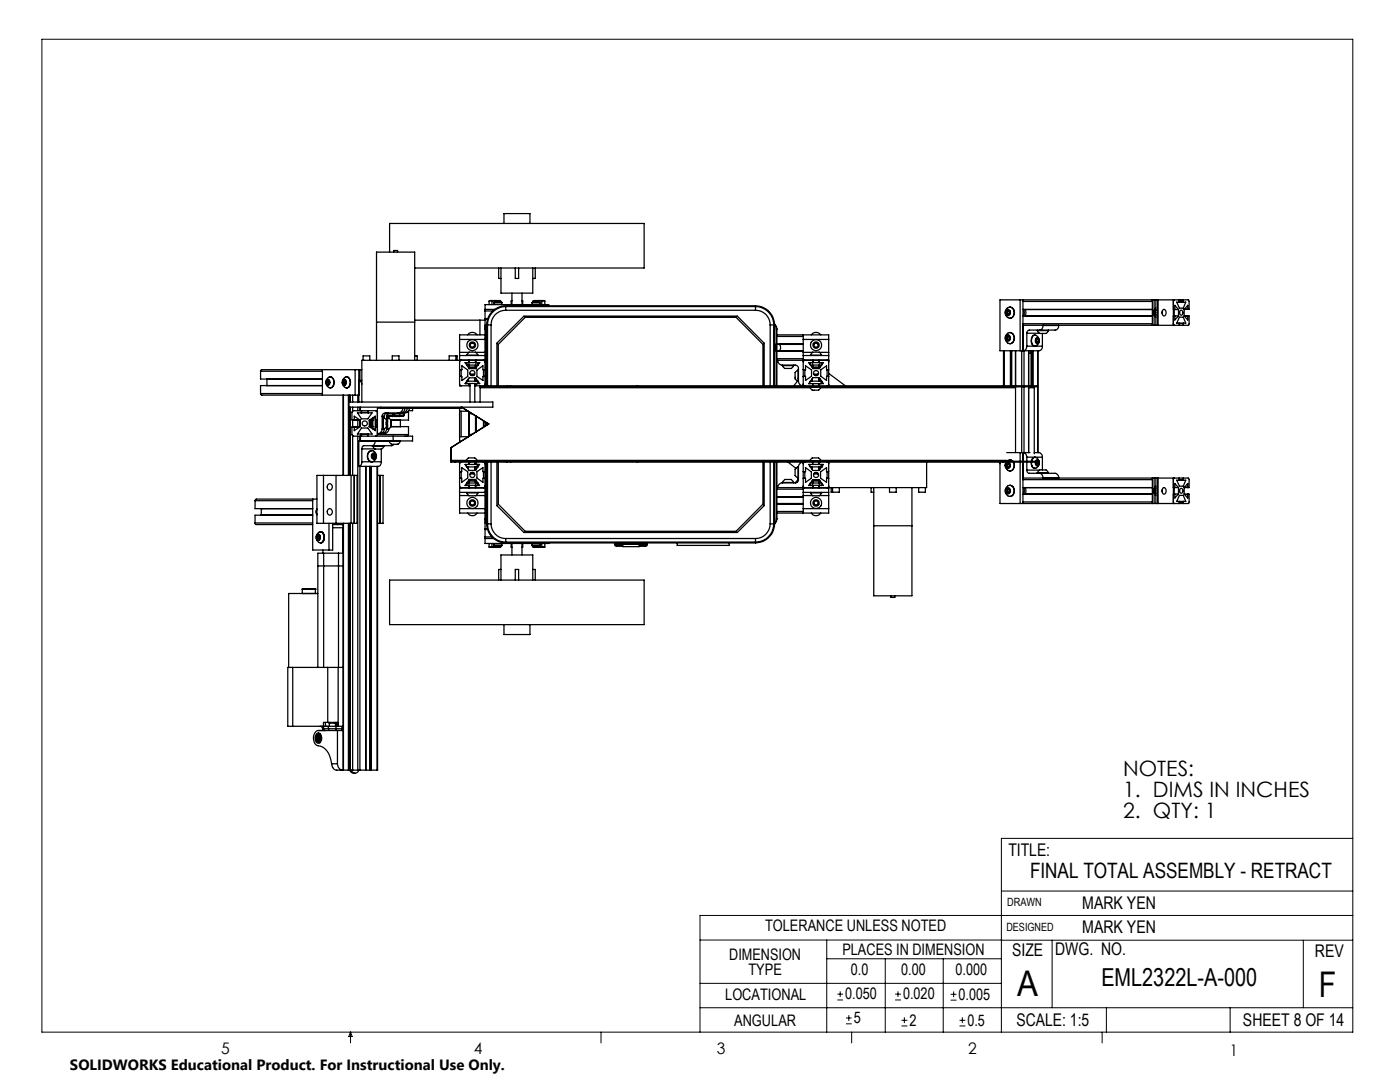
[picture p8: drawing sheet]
<svg xmlns="http://www.w3.org/2000/svg" width="279mm" height="216mm" viewBox="0 0 279 216" stroke-linecap="round" stroke-linejoin="round" font-family="sans-serif">
<g fill="none" stroke="#000" stroke-width=".2">
<path d="M8.4 7.8h261.6v198.2h-261.6zM199.8 177.8h70.2M270 167.3h-70.2v38.7M139.7 187.6h60.2M139.7 196.2h60.1M165 187.6v18.4M165 191.3h34.8M167.1 199.5h1.1M167.1 198.4h1.1M167.7 197.8v1.1M176.7 191.3v14.7M178.6 199.5h1.2"/>
<path d="M178.6 198.4h1.2M179.2 197.8v1.1M188.2 191.3v14.7M189.7 199.6h1.2M189.7 198.4h1.2M190.3 197.8v1.2M199.8 187.6h70.2M210 187.6v13.5M260.1 187.6v13.5M270 182.7h-130.3v23.3M70 206v2.1M70 206l.3 .8h-.7z"/>
<path d="M119.9 206v2.1M139.7 201.1h130.3M168.8 204.3h1.2M168.8 203.1h1.2M169.4 202.6v1.1M170 206v2.1M179.9 204.7h1.2M179.9 203.6h1.2M180.5 203v1.2M191.5 204.7h1.2M191.5 203.6h1.2M192.1 203v1.2"/>
<path d="M220 206v2.1M220.8 201.1v4.9M245.5 201.1v4.9"/>
</g>
<g fill="none" stroke="#000" stroke-width=".25">
<path d="M77.8 50.3v-5.7h50.8v8.9h-45.8M78.6 50.3v-.3h.7v.3M97.9 60l.3 .1M97.9 60h.9M97.9 60l-.3 .1M98.8 60l.5 .1M98.8 60h.8M98.8 60l-.6 .1M99.5 53.5v2.1h.5M99.6 60l-.3 .1M99.6 60l.3 .1M100 53.5v5h6.3v-5"/>
<path d="M100.6 44.6v-2h5.2v2M102.2 60l-.2 .1M102.2 58.5v2.3M102.8 53.5v2.1h.7v-2.1M104.2 60l.1 .1M104.2 58.5v2.3M106.7 60l.3 .1M106.7 60h.9M106.7 60l-.3 .1M106.8 53.5v2.1h-.5M107.6 60l.5 .1M107.6 60h.8"/>
<path d="M107.6 60l-.6 .1M108.4 60l.3 .1M108.4 60l-.3 .1M203.6 59.8v10.2M204.2 59.8v10.2M230 59.8h-30.4v10.2h7.7a.81 .81 0 0 0 .7-.9M230 59.8h.3M230 59.8v5.1M230.3 59.8h.4M230.3 59.8v2.1M230.7 59.8h.3M230.7 59.8v5.1"/>
<path d="M231 59.8h6.2l.1 .2v1.7h-1M231 59.8v5.1M234.2 59.8v5.1M234.4 59.8l-.2 .3M235.3 59.8v.1M235.3 59.9v.3M235.3 59.9h.8M236.1 59.9v.3M236.2 59.8l-.1 .1M52 78.5l.2 .3h19.4M52 74.1v1.5h12.3M52 78.5h12.3"/>
<path d="M52 74.1h12.3M53.2 75.6l.1 .1M53.3 75.7h11M53.3 75.7v1.2M64.3 73.8v5M64.3 76.9h-12.3v1.6M65.2 76.3h.3M65.3 75.7a.59 .59 0 0 1 .6 .4 .59 .59 0 0 1-.2 .7l-.2 .1a.72 .72 0 0 1-.2-1.2zM65.4 75.4a.69 .69 0 0 1 .8-.2 .69 .69 0 0 1 .4 .8 .94 .94 0 0 1-.9 1.4 1.22 1.22 0 0 1-.3-2zM65.5 76.3l.1 .3M65.6 75.9l.2 .4-.2 .4h-.3l-.1-.4M65.6 75.9h-.3l-.1 .4"/>
<path d="M65.6 76l-.1 .3M65.9 75.2a1.18 1.18 0 0 1 .8 1.1 1.18 1.18 0 0 1-.8 1.1M68.4 76.3h.4M68.5 78.8v16.1M68.5 75.7a.59 .59 0 0 1 .7 .4 .59 .59 0 0 1-.3 .7l-.1 .1a.71 .71 0 0 1-.3-1.2zM68.6 75.9h.3l.1 .4-.1 .4h-.3l-.2-.4zM68.6 75.5a.68 .68 0 0 1 .9-.3 .68 .68 0 0 1 .4 .8 .94 .94 0 0 1-1 1.4l-.3-.3a1.19 1.19 0 0 1 0-1.6zM68.8 76.3l.1 .3M68.9 76l-.1 .3M69.2 75.2a1.18 1.18 0 0 1 .8 1.1 1.18 1.18 0 0 1-.8 1.1M69.5 78.8v16.1M69.8 78.8v1.4"/>
<path d="M69.9 78.8v1.4M70.4 78.8v1.4M70.9 73.8v5M71.4 78.8v1.4M71.6 73.8h-19.4l-.2 .3M71.6 73.8h.2M71.6 75.9h.1M71.6 75.9l.4 .2 .2 .6M71.6 73.8v6.4M71.6 75.9h.6M71.8 73.8h.4M71.8 73.8v2.1"/>
<path d="M72.5 71.9h-.3v8.3M72.5 71.9h24.3M72.5 71.9v-.9h1.3v.9M75.1 71.9v-21.6h7.7v21.6M75.1 64.3h7.7M78.3 71.9v-.9h1.3v.9M82.8 71h.5v.9M82.8 63.9h14M91 71h-1.4v.9M91 71h.2v.9M91 71v.9M91.7 76.7l.3 .3"/>
<path d="M91.7 70.9v1M91.7 70.3v.6M91.7 67.7v2.6M91.7 71.9v5.1h2.1M91.7 73.8h.4M91.7 75.1h.4M91.7 67.7h5.1M91.7 71.9h5.1M91.7 70.9h5.1M91.7 70.3h1.9M92 71.9l-.3 .3M92 73.8v1.3"/>
<path d="M92.1 73.8h.1v-.8l1.1 .8v1.3l-1.1 .8-.1-.8M93 76.3v.3M93.1 76.1v.4h2.3v-.4M93.1 72.4h2.3v.4h-2.2zM93.2 70.9l.1-.3a1.39 1.39 0 0 1 1.8-.1l.3 .4M93.2 76.1h2.2M93.2 70.9h2.2M93.2 70.9h.1M93.3 66.8a1.13 1.13 0 0 1 1.9 0M93.5 75.6v.5M93.6 71.9v.1M93.6 76.6v.4"/>
<path d="M93.6 72.4h.1M93.6 72.4h-.8l.8 1.2M93.6 72.8v.6M93.6 72.3v.1M93.6 73.2h1.3l-.2 .3a.92 .92 0 0 1-1.1-.3zM93.6 71.9v.5M93.6 72.8v.8M93.6 73.6h1.3M93.8 74.6l.9 .2M93.9 68.7l.4-.3 .4 .3v.4l-.4 .2-.4-.2zM94 74.9h.5M94.8 75.4l.1 .3h-.1"/>
<path d="M94.8 75.4v.7M94.8 77h112.2v.2h-111.2M94.9 75.4h-1.3l-.8 1.2 1-.1v3.7M94.9 71.9v.5M94.9 72.8v.8M94.9 75.4v.7M94.9 76.6v.4M94.9 75.4l.8 1.2h-.7M94.9 72.3l.1 .1M94.9 72.8v.7M95 70.3h1.8M95 71.9l-.1 .1"/>
<path d="M95 76.6l-.1 .1M95 76.6h-.2v3.6M95 72.4h.1M95 72.4h.7l-.8 1.2M95 72.8v.6M95 75.5v.6M95.2 76.5v.1M95.4 70.9h.1M95.8 63.9v2.9M95.8 77v3.2M95.8 77.4h65.9M96.5 71.9l.3 .3"/>
<path d="M96.5 73.8v1.3M96.8 73.8h-.4v-.8l-1.2 .8v1.3l1.2 .8v-.8h.4M96.8 76.7l-.1 .2-.2 .1M96.8 70.9v1M96.8 70.3v.6M96.8 65v2.7M96.8 66.8h-5.1v.9M96.8 63.6h.1M96.8 61.7v.4M96.8 64.9v.1M96.8 64.9h.2M96.8 61.7h1.9"/>
<path d="M96.8 62.1v1.5M96.8 63.6v1.3M96.8 67.7v2.6M96.8 71.9v5.1M96.8 63.6h.5M96.8 65h.2M96.8 62.1h1.5M96.9 65.7v11.3M97.1 64.8l-.3 .6v.3h.1M97.1 65l-.2 .7M97.1 64.8h.9M97.1 64.8v12.2"/>
<path d="M97.3 77v-12.2a3.6 3.6 0 0 1 3.6-3.6h49.9a3.7 3.7 0 0 1 3.6 3.6v12.2M97.6 60.1v.7M98 64.8v12.2M98.2 60.1v.7M98.6 60.7h1.6M98.6 60.4h1.6M98.6 60.4v.3M98.6 60.7v.1M99.2 77v-8.5l5.4-5.4h42.5l5.4 5.4v8.5M99.3 60.1v.2M99.4 77v-8.3l5.4-5.4h42.1l5.4 5.4v8.3M99.9 60.1v.2"/>
<path d="M100.2 60.4v.3M100.2 60.7l-.1 .1M100.9 61.9a2.89 2.89 0 0 0-2.9 2.9M100.9 61a3.8 3.8 0 0 0-3.8 3.8M100.9 61v.9M100.9 61.9h49.9M100.9 61h49.9M101.2 77v.2M101.9 77v.2M102 60.1v.7M104.3 60.1v.7M106.2 60.7h1.6"/>
<path d="M106.2 60.4h1.6M106.2 60.4v.3M106.2 60.7l.1 .1M106.4 60.1v.2M107 60.1v.2M107.8 60.4v.3M107.8 60.7l-.1 .1M108.1 60.1v.7M108.7 60.1v.7M109.5 61v-.2h-12.7v.9M127.2 77v.2M150.8 61.9a2.89 2.89 0 0 1 2.9 2.9"/>
<path d="M150.8 61a3.8 3.8 0 0 1 3.8 3.8M150.8 61v.9M153.7 64.8h.9M153.7 64.8v12.2M154.6 68.5v.1a1.47 1.47 0 0 1 0 1.6M154.6 64.7l.3 .5 .1 .5M154.6 64.8l.3 .4v.5M154.6 64.8v12.2M154.9 65.7h.1M154.9 65.7v11.3M155 66.8h10.4v.9M155 71.9h10.4"/>
<path d="M155 65.7v11.3M155 68.7h5.3M155 70h5.3M155 71.6h5.3M155 70.1h5.3M155 67.1h5.3M155.2 71.9a.94 .94 0 0 0 .9 .9M155.6 68.7v.1a1.03 1.03 0 0 1 0 1.2h4.7M156.1 73l.2 .2a1.65 1.65 0 0 0 1.8 .1l.3-.3M156.1 73h2.3M156.1 72.8h2.6a.66 .66 0 0 1 .6 .7v2.6a.9 .9 0 0 0 1 .9M156.1 72.8v.2"/>
<path d="M158.4 72.8v.2M159.2 76l-.8 1M159.3 73.8l-.3 .2a.75 .75 0 0 0-.3 1.1 .84 .84 0 0 0 .6 1M159.3 73.8v2.3M159.3 73.8h.1M159.3 76.1h.1M160.3 76.7l.3 .3M160.3 73.7l.5 .1v-.8l1.2 .8v1.3l-1.2 .8v-.8l-.5 .1M160.3 70.9v1M160.3 70.3v.6M160.3 66.8v.9M160.3 67.7v2.6"/>
<path d="M160.3 71.9v5.1M160.3 67.7h5.1M160.3 71.9h5.1M160.3 70.9h5.1M160.3 70.3h1.9M160.6 71.9l-.3 .3M160.6 73.8v1.3M161.6 76.2v.4M161.6 77.3l.1 .1a1.31 1.31 0 0 0 1.9 .2l.3-.3M161.6 77.3h2.3M161.6 77.2v.1M161.7 72.8v-.4h2.3v.4h-2.3"/>
<path d="M161.7 70.9l.2-.3a1.39 1.39 0 0 1 1.8-.1l.3 .4M161.7 76.1h.4M161.7 70.9h2.3M161.7 70.9h.1M161.9 66.8a1.13 1.13 0 0 1 1.9 0M162.1 75.5v.6M162.1 76.6l.1 .4M162.1 76.6h1.5M162.1 72.4h.1M162.1 72.4h-.7l.8 1.2h1.3M162.1 72.8v.6M162.2 72.3l-.1 .1"/>
<path d="M162.2 73.2h1.3l-.3 .3a.92 .92 0 0 1-1-.3zM162.2 71.9v.5M162.2 72.8v.7M162.4 74.6l.9 .1M162.5 68.7l.3-.3 .5 .3v.4l-.5 .2-.3-.2zM162.6 74.9h.5M163.4 75.4v.7h.6v.4l-.1 .1v-.5h-2.2M163.4 75.5l.1 .2h-.1M163.4 76.6v.4M163.5 72.8v.8M163.5 75.4v.7M163.5 76.6v.4"/>
<path d="M163.5 72.3l.1 .1M163.5 71.9v.5M163.5 75.4h-1.3l-.8 1.2h.7M163.5 75.4l.8 1.2h-.7M163.5 70.3h1.9M163.6 76.6h-.1M163.6 72.4h.1M163.6 76.6h.1M163.6 72.4h.7l-.8 1.2M163.6 72.8v.6M163.6 75.5v.6M163.8 77.4h38.9"/>
<path d="M163.9 77.2v.1M164 70.9h.1M165 73.8v-.8l-1.2 .8v1.3l1.2 .8v-.8M165 73.8h.4M165 75.1h.4M165.1 71.9l.3 .3M165.1 73.8v1.3M165.4 76.7l-.1 .2-.2 .1M165.4 70.9v1M165.4 70.3v.6M165.4 67.7v2.6M165.4 71.9v5.1"/>
<path d="M165.4 74.5l3.3 2.5M200.1 77v.2M200.3 70v7M200.4 70v7M200.8 61.9a.59 .59 0 0 1 .9 .4 .59 .59 0 0 1-.5 .7l-.4-.1-.1-.4zM200.8 62.2l.4-.3 .3 .3v.4l-.3 .2-.4-.2M200.8 67.2l.4-.2 .3 .2v.5l-.3 .2-.4-.2M200.8 62.2v.4M200.8 67.2v.5M200.8 62.2h.3M200.8 62.6h.3M200.8 67.2h.3"/>
<path d="M200.8 67.7h.3M200.9 66.7a.9 .9 0 0 1 1.2-.1 .9 .9 0 0 1 .3 1.1 .86 .86 0 0 1-.9 .9 .86 .86 0 0 1-.9-.9v-.5zM200.9 61.5a.92 .92 0 0 1 1.2 0 .92 .92 0 0 1 .3 1.2 .89 .89 0 0 1-1 .7 .89 .89 0 0 1-.8-.9v-.4zM201 66.9a.58 .58 0 0 1 .7 .6 .58 .58 0 0 1-.9 .4l-.1-.6zM201.1 62.6l.2 .1M201.1 62.2v.4M201.1 67.2v.5M201.1 67.7l.2 .1M201.3 62l-.2 .2M201.3 67.1l-.2 .1M201.5 61.3a1.13 1.13 0 0 1 1 1.1 1.13 1.13 0 0 1-1 1.1M201.5 66.4a1.13 1.13 0 0 1 1 1.1 1.13 1.13 0 0 1-1 1.1"/>
<path d="M201.6 70v7M201.9 70v7M202.7 70v7M202.7 77.2v13.1M203.9 70v7M203.9 77.2v13.1M204.2 64.9h25.8M204.2 63h25.8M204.2 61.7h25.8M204.2 60.1h25.8M204.2 64.6h25.8M204.3 61.7l.1 .7-.1 .6"/>
<path d="M204.4 70v7M204.4 77.2v13.1M204.6 61.7l.2 .7-.2 .6M204.6 61.8h25.4M204.9 69.1a.8 .8 0 0 1-.7 .9M204.9 69.1h3.1M204.9 66.5v2.6M204.9 66.5h2.5M205.3 70v7M205.3 77.2v13.1M205.3 77.4h1.1M205.8 70.2l-.4 .3"/>
<path d="M205.8 70v7M206.1 70v7M206.2 70v7M206.2 67a.99 .99 0 0 1 1.2 .4 .99 .99 0 0 1-.2 1.3 .69 .69 0 0 1-.8 .3 .69 .69 0 0 1-.5-.7v-.6zM206.4 77.4v13.2M206.4 77.2v.2M206.6 66.9a1.24 1.24 0 0 0-.5 2l.4 .2M206.8 67.5l.1-.1a.6 .6 0 0 1 .5 .6 .6 .6 0 0 1-.5 .6l-.3-.5zM206.8 67.7h.1M206.9 67.7v.5M206.9 68.2l-.1 .1M206.9 67.7h.4"/>
<path d="M206.9 68.2h.4M207 66l.2 .2a1.65 1.65 0 0 0 1.8 .2l.2-.4M207 66h2.2M207 65.9v.1M207.1 70v20.3M207.2 70v20.3M207.3 67.7l-.3-.2-.2 .2v.5l.2 .2 .3-.2M207.3 67.7v.5M208 66.5v2.6M208.2 64.9a.8 .8 0 0 1-.8 1M208.2 64.9h.1M208.2 64.9h3.1"/>
<path d="M209.2 65.9v.1M211.3 64.9a.81 .81 0 0 1-.7 1h-5.2l-.4 .2-.1 .4M211.3 64.9h.1M230 64.9h.3M230.3 64.9h.4M230.3 62.9v2M230.4 62.4l.3 .4M230.4 62.4h.3M230.7 61.5l-.3 .2a1.19 1.19 0 0 0 .3 1.6M230.7 61.8a.68 .68 0 0 0-.4 .6 .68 .68 0 0 0 .4 .6M230.7 64.9h.3M230.7 62l-.3 .4"/>
<path d="M232 62.2v.4M232.2 61.8a.66 .66 0 0 1 .6 .4 .66 .66 0 0 1-.3 .8 .57 .57 0 0 1-.6-.3 .57 .57 0 0 1 .1-.7zM234.2 64.6l.2 .3M234.2 61.8h1M234.4 63l.1 .9 .7-.9M234.8 60.3h1.8l-.5 1.2h-.7zM235.2 61.8l-.7-.9v.8h-.3l.2 .4v.6l-.2 .3h1M235.2 61.8v1.2M235.3 64.5v.1M235.3 60.2v.1M235.3 64.6v.3M235.3 60.2h.8"/>
<path d="M235.3 64.6h.8M235.4 63.3h.7l.5 1.2h-1.8zM235.5 62l.1-.1a.48 .48 0 0 1 .5 .5 .48 .48 0 0 1-.5 .5l-.2-.3zM236.1 60.2l.1 .1M236.1 64.6v.3M236.2 64.5l-.1 .1M236.3 63h1l-.1 1.9h-6.2M236.3 63l.7 .9v-.8M236.4 63.1h.6M236.4 61.7h.6M237 61.7h.1M237 61.7v-.8l-.7 .9v1.2"/>
<path d="M237.1 63l-.1 .1M50.9 99.9v1.6h11.5M50.9 99.9h11.5M62.4 99.6v10.1h4v-5.3M63.3 99.6h-12.1l-.3 .3M63.3 94.9h8v9.5h-8zM64.6 94.9v9.5M65.4 96.8a.59 .59 0 0 1 .9 .1 .59 .59 0 0 1-.3 .9 .6 .6 0 0 1-.7-.3 .6 .6 0 0 1 .1-.7zM67.1 94.9v9.5M69.6 80.2h28.8v1h-28.8zM69.8 81.2v13.7M69.9 81.2v13.7"/>
<path d="M70.1 94.9v9.5M70.4 81.2v.8M70.4 83.8v1.3M70.4 87v7.9M70.6 85.1l.1 .1M70.7 83.7l-.1 .1M70.7 83.7v-.7l1.2 .9v1.2l-1.2 .8v-.7M70.7 94.9v9.5M70.7 83.7h1.1M70.7 85.2h1.1M71.3 82.4h3l-.9 1.2h-1.3zM71.4 81.2v.8"/>
<path d="M71.4 83.8v1.3M71.4 87v66.7M71.6 93.1h.1M71.8 81.2v.8M71.8 87v1M71.8 93.1v60.6M71.9 81.2v.8M71.9 87v1M72.1 86.6v.1M72.1 82.3v.1M72.1 85.4h1.3l.9 1.2h-3zM72.1 82v.3"/>
<path d="M72.1 86.7v.3M72.1 82.3h1.3M72.1 86.7h1.3M72.2 92.1a.84 .84 0 0 1-.6 1M72.2 89.6v2.5M72.2 92.1h3.9M72.2 89.6h2.6M73 93.1v60.6v-60.6M73.4 82.3l.1 .1M73.4 82v.3M73.4 86.7v.3M73.5 86.6l-.1 .1"/>
<path d="M73.6 90.2a.93 .93 0 0 1 1.2 0 .93 .93 0 0 1 .3 1.1 .88 .88 0 0 1-1 .8 .88 .88 0 0 1-.7-1.1zM73.7 85.1l1.2 .8v-.7l.4-.1M73.7 83.9h.7M73.7 85.1h.7M73.7 83.9v1.2M73.8 93.1v60.6M73.9 84l.3-.1v1.2a.98 .98 0 0 1-.3-1.1zM74 93.1v60.6M74.1 93.1v60.6M74.2 89.9a1.14 1.14 0 0 0-.9 1.1 1.14 1.14 0 0 0 .9 1.1M74.3 90.6a.57 .57 0 0 1 .8 .1 .57 .57 0 0 1-.2 .8 .57 .57 0 0 1-.8-.1 .57 .57 0 0 1 .2-.8zM74.4 89l.1 .3a1.56 1.56 0 0 0 1.9 .1l.2-.4"/>
<path d="M74.4 89h2.2M74.4 88.9v.1M74.4 90.7l.2 .1M74.6 91.3l-.2 .1M74.6 91.3h.3M74.6 90.8h.3M74.6 90.8v.5M74.9 88a.84 .84 0 0 1-.6 .9M74.9 88h.1M74.9 88h2.7M74.9 83.8v1.4M74.9 83.4h-.4l-.1 .8 .1 1.4h.4"/>
<path d="M74.9 90.8v.5M74.9 90.8l-.3-.2-.3 .2v.5l.3 .2 .3-.2M75 82l.3 .3M75.2 93.1v60.6M75.3 82h-4.9l-.2 .3v1.5h1.6l.1 1.3-1.7 .1 .1 1.7 .2 .1h11.8v1h-10.7v5.1M75.3 83.8h-.4v-.8l-1.2 .9M75.3 86.7l-.3 .3M75.3 83.9h-.2v1.2M75.3 86.7h6.2M75.4 93.1v60.6h-.2M75.4 94.9h1v9.5h-1M75.8 94.9v9.5"/>
<path d="M76 81.2v.2M76 81.4h16M76 81.4v.1M76.1 92.1a.87 .87 0 0 1-.6 1h-3.9M76.1 89.6v2.5M76.3 85.6a.97 .97 0 0 1-.9 .9 1.03 1.03 0 0 0 1.3-.9M76.3 85.6h.4M76.3 83v2.6M76.3 83h.4M76.6 83.4l.6 .5M76.6 83.4h.1M76.6 83.4v2.2"/>
<path d="M76.6 83.4l-.2 .8v1.3l.2 .1M76.6 88.9v.1M76.7 83v.4M76.7 85.5v.1M77.1 84.7l.1 .2v-.2M77.1 84.2l.1-.2v.2M77.1 84.2v.5M77.1 84.7h.1M77.1 84.2h.1M77.2 85.1l-.6 .5M77.2 83.9v1.2zM77.2 85.6a.97 .97 0 0 1-1 .9"/>
<path d="M77.2 85.6h.4M77.2 83v.8M77.2 85.2v.4M77.2 83h.4v.4M77.2 84.2v.5M77.3 82.4a.66 .66 0 0 0-.6 .6M77.4 82.9v.1M77.4 82.5l-.2 .5M77.4 82.5h2.4M77.4 82.9h.9M77.4 82.5v.4M77.4 83l1 .1"/>
<path d="M77.4 85.6l.6-.5h3.5v1.6M77.4 83.4l.6 .5M77.4 83.4h.1M77.4 83.4l-.1 1.1 .1 1.1M77.4 83.4l-.1 .5v1.5l.1 .2M77.4 83h.9M77.5 82.4l-.1 .1M77.6 85.6a.94 .94 0 0 1-1.4 .8M77.6 85.5v.1M77.6 88.1l.2 .1a1.37 1.37 0 0 0 1.8 .3l.3-.4M77.6 88.1h2.3M77.6 88v.1"/>
<path d="M78 84.7h.1M78 84.2h.1M78 84.7v.2l.1-.2M78 84.2v-.2l.1 .2M78 84.2v.5M78 83.9v1.2zM78 83.9h1.9M78.1 84.2v.5M78.3 82.9h.4M78.3 82.9h.1M78.3 83l.1 .1 .1-.1M78.3 82.9v.1"/>
<path d="M78.5 83h.2M78.5 82.9h.2M78.5 87v1M78.5 82.9h.1M78.5 82.9v.1M78.6 88.7l-.4 .2h-5.6a.53 .53 0 0 0-.4 .7M78.7 83v.1l1-.1M78.7 82.9h.1M78.7 82.9v.1M78.7 82.9h1.1M78.7 83h1M79 83.1h.3"/>
<path d="M79.3 83l-.1 .1M79.7 82.4l.1 .1M79.7 83h.9M79.8 82.9l-.1 .1M79.8 82.5h.8M79.8 82.9h.8M79.8 82.5v.4M79.9 88v.1M79.9 83.9v1.2M79.9 83.8v.1M80.4 81.5a.9 .9 0 0 1-1 .9M80.4 81.5h.1"/>
<path d="M80.5 82.4l.1 .1M80.6 83l-.8 .1-.2-.1M80.6 82.9v.1M80.6 82.5v.4M80.8 81.5a.97 .97 0 0 1-.9 .9M80.8 81.5h-5.5v5.2M80.8 81.5h.1M81.2 81.5a.97 .97 0 0 1-.9 .9M81.2 81.5h.5M81.2 81.5h.1M81.2 82.3h.3M81.5 82.1v.2"/>
<path d="M81.5 86.7l-.3 .3M81.5 82.3v1.5h-3.5M81.7 81.5a.97 .97 0 0 1-.9 .9h-3.9a.6 .6 0 0 0-.6 .6M81.7 81.5h.1M82.3 81.5v.5h-.7M90 91.9v.3M90 89.3v2.6M90 91.9h3.1M90 89.3h.1M90 91.9v.1M90 92h117v.2h-117M90 92v.2"/>
<path d="M90.9 92v.2M91.7 97l.3 .3M91.7 97.4v.8M91.7 98.2v.7M91.7 81.5v.6M91.7 87.1v1M91.7 82.1v5M91.7 88.1v.1M91.7 92.2v5.2M91.7 98.9v2.6M91.7 97.3h5.1M91.7 94.1h.4"/>
<path d="M91.7 95.4h.4M91.7 97.4h5.1M91.7 98.2h5.1M91.7 82.1h1.8M91.7 87.1h1.8M91.7 98.9h1.9M91.7 88.1h.3M92 81.2v.2M92 81.4l-11.6 .1M92 92.2l-.3 .3M92 82.1v5M92 94.1v1.3"/>
<path d="M92.1 94.1v-.8l1.2 .8v1.3l-1.2 .8v-.8M92.1 81.2l5.4 3.4M93 92.7v.3M93 92l.2-.3a.73 .73 0 0 1 1-.3 .87 .87 0 0 1 1 .6M93 92h2.2M93 92h.1M93.1 93.2h2.1v-.5h.2v.5h-.6v.7M93.1 93.2h.1M93.2 98.4l.1 .2a1.52 1.52 0 0 0 1.8 .1l.3-.3M93.2 96.4h2.2v.4h-2.3zM93.2 93.2h.3v.5M93.2 98.4h2.2"/>
<path d="M93.2 98.2v.2M93.5 92.7h1.5M93.5 92.7h-.7l.8 1.2h1.3l.8-1.2h-.7M93.6 82.1v5M93.6 95.8v.6M93.6 96.8v.1M93.6 95.7l-.8 1.2h.8M93.6 92l-.1 .7M93.6 92.2h.1M93.6 82.4l.7 .2M93.6 82.2v4.9M93.6 95.7v.7"/>
<path d="M93.6 96.8v.5M93.6 95.7h1.3M93.8 95.7h1l.1 .3h-1.3zM94 94.3h.5M94.3 86.6l-.7 .3M94.7 94.5l-.9 .1M94.8 93.6h.1l-.1 .2M94.8 92.2v.5M94.9 83v3.3M94.9 92.2v.5M94.9 93.2v.6M94.9 95.7v.7"/>
<path d="M94.9 96.8v.5M94.9 95.7l.8 1.2h-.7M94.9 92.6l.1 .1M94.9 83v3.2M95 98.9h1.8M95 96.9h-.1M95 83v3.2M95 93.2v.5M95 95.8v.6M95 96.8v.1M95.2 91.9h66.5M95.2 92h.1"/>
<path d="M95.4 98.2v.2M96.5 92.2l.3 .3M96.5 84v1.3M96.5 94.1v1.3M96.8 94.1h-.4v-.8l-1.2 .8v1.3l1.2 .8v-.7h.4M96.8 97l-.1 .2-.2 .1M96.8 97.4v.8M96.8 98.2v.7M96.8 84.2v.9M96.8 92.2v5.2M96.8 98.9v2.6M96.9 84.2v.8"/>
<path d="M96.9 92.2v11.3M97.1 99.3v1.1M97.1 84.3v.5M97.1 92.2v12.3M97.3 92.2v12.3a3.6 3.6 0 0 0 3.6 3.7h49.9a3.6 3.6 0 0 0 3.6-3.7v-12.3M97.3 84.5v.3M97.5 84.6l-7.5 4.7M98 92.2v12.3M99.2 92.2v8.7l5.4 5.4h42.5l5.4-5.4v-8.7M99.4 92.2v8.4l5.4 5.4h42.1l5.4-5.4v-8.4M101.2 92v.2M101.9 92v.2"/>
<path d="M127.2 92v.2M153.7 92.2v12.3M154.6 92.2v12.3M154.9 92.2v11.3M155 97.3h29.7M155 92.2v11.3M155 99.2h5.3M155 97.6h5.3M155 99.1h5.3M156.1 96.3l.3-.3a.75 .75 0 0 1 1-.3 .84 .84 0 0 1 1 .6M156.1 96.3h2.3M156.1 96.3a.97 .97 0 0 0-.9 1"/>
<path d="M156.1 96.3h.1M157.3 92.2l1.6 1.3M158.4 96.3h.1M158.9 96.2l.2 .1M159.3 93.2l-.3 .1a.75 .75 0 0 0-.3 1.1 .91 .91 0 0 0 .6 1M159.3 93.2v2.2M159.3 93.2h.1M159.3 95.4h.1M159.3 95.5l-.5 .8M159.3 93.1v2.6a.6 .6 0 0 1-.6 .6h-2.6M160.3 92.2a.97 .97 0 0 0-1 .9M160.3 97l.3 .3"/>
<path d="M160.3 94.1h.5v-.8l1.1 .9v1.2l-1.1 .8v-.7l-.5-.1M160.3 97.4v.8M160.3 98.2v.7M160.3 92.2v5.2M160.3 98.9v2.6M160.3 97.4h5.1M160.3 98.2h5.1M160.3 98.9h1.9M160.6 92.2l-.3 .3M160.6 94.1v1.3M161.6 92.7v.3M161.6 92l.1-.2a1.41 1.41 0 0 1 1.9-.3l.3 .5"/>
<path d="M161.6 92h2.3M161.6 92h.1M161.7 93.2h.1M161.7 93.2h2.2M161.7 98.4l.2 .2a1.52 1.52 0 0 0 1.8 .1l.3-.3M161.7 93.2h.4M161.7 96.4h2.3v.4h-2.3v-.4M161.7 98.4h2.3M161.7 98.2v.2M162.1 93.2v.5M162.1 96.9l.1 .1M162.1 92.2v.5"/>
<path d="M162.1 92.7h1.5M162.1 92.7h-.7l.8 1.2h1.3M162.1 95.8v.6M162.1 96.8v.1M162.2 95.7v.7M162.2 96.8v.5M162.2 95.7l-.8 1.2h.7M162.2 95.7h1.3M162.3 95.7h1l.2 .3h-1.3zM162.6 94.3h.5M163.3 94.5l-.9 .1M163.4 93.6h.1l-.1 .2"/>
<path d="M163.4 92.2v.5M163.5 93.2v.7M163.5 95.7v.7M163.5 95.7l.8 1.2h-.7M163.5 92.6l.1 .1M163.5 92.2v.5M163.5 96.8v.5M163.5 98.9h1.9M163.6 96.9l-.1 .1M163.6 92.2l-.1 .1M163.6 92.7h.7l-.8 1.2M163.6 93.2v.5"/>
<path d="M163.6 95.8v.6M163.6 96.8v.1M163.8 91.9h37.1M163.9 93.2h.1M163.9 92h.1M163.9 92.7v.5M164 93.2h.1M164 93.2h-.6v.7M164 92.7v.5M164 98.2v.2M165 94.1v-.8l-1.2 .9v1.2l1.2 .8v-.8M165 94.1h.4"/>
<path d="M165 95.4h.4M165.1 92.2l.3 .3M165.1 94.1v1.3M165.4 97l-.1 .2-.2 .1M165.4 97.4v.8M165.4 98.2v.7M165.4 92.2v5.2M165.4 98.9v2.6M165.9 97.3v.9h.3M166.2 97.3v.9M167.5 97.3v.9h-1.3M173.8 97.3v.9h.6"/>
<path d="M174.4 97.3v21.6h7.6v-21.6M177.5 97.3v.9h1.4v-.9M183.3 97.3v.9h1.4v-.9M184.9 92.2v5.1h-.2M199.5 92.2l.1 .3M199.6 92.2v8.3h30.4M200.1 92v.2M200.8 92.2l-.2 .5a1.15 1.15 0 0 0 .9 1.3M200.8 92.6h.3M200.8 92.6l.4-.2 .3 .2v.5l-.3 .2-.4-.2M200.8 97.7l.4-.2 .3 .2v.5l-.3 .2-.4-.2M200.8 92.6v.5"/>
<path d="M200.8 97.7v.5M200.8 93.1h.3M200.8 97.7h.3M200.8 98.2h.3M200.9 92l.6-.2 .6 .2M200.9 97.2a.9 .9 0 0 1 1.2-.1 .9 .9 0 0 1 .3 1.1 .86 .86 0 0 1-.9 .9 .86 .86 0 0 1-.9-.9v-.6zM200.9 90.3h4.7M201 97.3a.58 .58 0 0 1 .7 .7 .58 .58 0 0 1-.9 .4l-.1-.6zM201.1 92.2a.63 .63 0 0 0-.4 .7 .63 .63 0 0 0 .6 .6 .7 .7 0 0 0-.1-1.3M201.1 92.6v.5M201.1 97.7v.5M201.1 93.1l.2 .1"/>
<path d="M201.1 98.2l.2 .1M201.3 92.5l-.2 .1M201.3 97.6l-.2 .1M201.5 91.8l.7 .2M201.5 96.8a1.13 1.13 0 0 1 1 1.1 1.13 1.13 0 0 1-1 1.2M202.2 92.2a1.13 1.13 0 0 1-.7 1.8 1.17 1.17 0 0 0 .7-1.8zM203.6 90.3v1.7M203.6 92.2v8.3M204.2 95.4h25.8M204.2 98.6h25.8M204.2 97.3h25.8M204.2 95.7h25.8"/>
<path d="M204.2 90.3v1.7M204.2 92.2v8.3M204.2 90.3a.86 .86 0 0 1 .7 .9M204.3 97.3l.1 .6-.1 .7M204.6 97.3l.2 .6-.2 .7M204.9 93.8a.56 .56 0 0 0 .5 .6h5.2a.87 .87 0 0 1 .7 1M204.9 91.2h3.1M204.9 91.2v.8M204.9 92.2v1.6M204.9 93.8h2.5M205.8 92.2a.94 .94 0 0 0 .8 1.3M205.9 92a.72 .72 0 0 1 .7-.7 .72 .72 0 0 1 .7 .7 1.03 1.03 0 0 1-.9 1.4l-.4-.5-.1-.7"/>
<path d="M206.4 90.3h.9a.87 .87 0 0 1 .7 .9M206.5 91.2l-.4 .2-.3 .6M206.7 92l.2-.2a.6 .6 0 0 1 .5 .6 .6 .6 0 0 1-.5 .6l-.2-.3-.1-.5M206.8 92.2v.4l.2 .2 .3-.2M206.8 92l.2-.1 .3 .2M206.9 92.2v.4M206.9 92.6h-.1M206.9 92.6h.4M207 94.4l.2-.4a.8 .8 0 0 1 1-.2 .84 .84 0 0 1 1 .6M207 94.4h2.2M207 94.4h.1M207 92.1h.3"/>
<path d="M207.3 92.1v.5M207.4 94.4a.86 .86 0 0 1 .8 1M208 91.2v2.6M208.2 95.4h.1M208.2 95.4h3.1M209.2 94.4h.1M211.3 95.4h.1M230 95.4h.3M230 95.4v5.1M230.3 95.4h.4M230.3 95.4v2.1M230.3 98.4v2.1"/>
<path d="M230.4 97.9l.3 .5M230.4 97.9h.3M230.7 97l-.3 .3a1.19 1.19 0 0 0 .3 1.6M230.7 97.3a.68 .68 0 0 0-.4 .6 .68 .68 0 0 0 .4 .7M230.7 95.4h.3M230.7 95.4v5.1M230.7 97.5l-.3 .4M231 95.4h6.2l.1 .2v1.7h-1M231 95.4v5.1M232 97.7v.5M232.1 97.4l.1-.1a.66 .66 0 0 1 .6 .5 .66 .66 0 0 1-.3 .7 .57 .57 0 0 1-.6-.3 .57 .57 0 0 1 .1-.6zM234.2 97.3l.2 .3-.2 1h1"/>
<path d="M234.2 95.4v5.1M234.2 97.3h1M234.4 95.4l-.2 .3M234.4 97.3l.1-.8 .7 .8M234.8 95.8h1.8l-.5 1.2h-.7zM235.2 98.6l-.7 .8-.1-.8M235.2 97.3v1.3M235.3 95.7v.1M235.3 95.4v.3M235.3 95.7h.8M235.4 98.8h.7l.5 1.2h-1.8zM235.5 97.6l.1-.1a.46 .46 0 0 1 .5 .4 .46 .46 0 0 1-.5 .5l-.2-.3z"/>
<path d="M236.1 95.7l.1 .1M236.1 95.4v.3M236.3 98.6h1l-.1 1.9h-6.2M236.3 98.6l.7 .8v-.7M236.3 97.3v1.3M236.4 98.7h.6M236.4 97.2h.6M237 97.2l.1 .1M237 97.2v-.7l-.7 .8M237.1 98.6l-.1 .1M50.9 104.4l.1 .3h11.4M50.9 104.4h11.5"/>
<path d="M52.1 101.5h.1M52.1 101.5v1.3M60.3 118.4h.1M60.3 117.5h.1M60.3 117.5h2.6M60.3 118.4h2.6M60.3 117.5v.9M62.4 102.8h-11.5v1.6M62.9 118.4h.1M62.9 117.5h.1M62.9 117.5v.9M63.1 107a.8 .8 0 0 1 .9-.8 .8 .8 0 0 1 .7 1l-.1 .3a.73 .73 0 0 1-.6 .8 .73 .73 0 0 1-.8-.7l-.1-.1"/>
<path d="M63.3 101.6l-.2 .3 .2 .8M63.3 107v.5M63.3 107.5l.2 .2M63.3 101.6l-.2 .4 .2 .6M63.3 107h.3M63.3 107.5h.3M63.3 106.7a.59 .59 0 0 1 .7 .4 .59 .59 0 0 1-.3 .7 .59 .59 0 0 1-.6-.4 .59 .59 0 0 1 .2-.7zM63.4 106.6a.6 .6 0 0 1 .5 .6 .6 .6 0 0 1-.5 .6l-.3-.4v-.5zM63.4 112.9h5.1M63.4 118.4h-5.8v14.8M63.5 106.8l-.2 .2M63.5 106.8l.3 .2"/>
<path d="M63.6 107v.5M63.6 107.5h.1M63.7 106.9l-.1 .1M63.8 107.5l-.3 .2M63.8 107v.5M64 106.1a1.18 1.18 0 0 1 .7 1.1 1.18 1.18 0 0 1-.7 1.1 1.23 1.23 0 0 0 .7-1.1 1.23 1.23 0 0 0-.7-1.1zM64.5 109.7v.7M64.6 110.4h-1.2v22.8M64.6 110.4v22.8M64.6 110.4h3.9M65.5 101.6a.58 .58 0 0 1 .8 .5 .58 .58 0 0 1-.8 .6l-.2-.6zM65.7 104.4v5.3"/>
<path d="M66.4 105.3h2.1M66.4 104.7h2.1M67.2 104.4l.3 .3M67.6 110.4v22.8M68.5 104.4v49.3M69.5 104.4v49.3M69.8 104.4v49.3M69.9 104.4l-.1 49.3M70.4 104.4v49.3M77.8 115.7h50.8v8.9h-50.8zM91.7 101.5v.9h5.1M91.7 101.5h5.1"/>
<path d="M93.3 102.4a1.09 1.09 0 0 0 1.9 0M93.9 100.1l.4-.2 .4 .2v.5l-.4 .2-.4-.2zM96.8 101.5v2.7M96.8 104.2v.1M96.8 105.6v.1M96.8 107.1v.4M96.8 104.3h.1M96.8 107.5h1.7M96.8 104.3v1.3M96.8 105.7v1.4M96.8 107.5v.9h12.7v-.1M96.8 104.3h.2"/>
<path d="M96.8 105.6h.5M96.8 104.2h.2M96.8 105.7h.5M96.8 107.1h1.4M96.9 103.5h-.1v.3l.3 .6M96.9 103.5l.2 .7M97.1 104.5a3.9 3.9 0 0 0 3.8 3.8M97.1 104.5h.9M97.6 109.1l.3 .1M97.6 108.4v.7M97.9 109.2h.9M98 104.5a2.95 2.95 0 0 0 2.9 3"/>
<path d="M98.2 109.1l.6 .1M98.2 108.4v.7M98.2 109.1l-.3 .1M98.6 108.5h1.6M98.6 108.9h1.6M98.6 108.5v.4M98.6 108.4v.1M98.8 109.2h.8M99.3 109.1l.3 .1M99.3 108.9v.2M99.3 109.1l-.5 .1M99.9 109.1l-.3 .1"/>
<path d="M99.9 108.9v.2M100 113.6h-.5v2.1M100 115.7v-5h6.3v5M100.1 108.4l.1 .1M100.2 108.5v.4M100.9 108.3h21.9M100.9 107.5h49.9M100.9 107.5v.8M102 109.1l.2 .1M102 108.4v.7M102.2 108.4v2.3M102.8 115.7v-2.1h.7v2.1"/>
<path d="M104.2 109.2l.1-.1zM104.2 108.4v2.3M104.3 108.4v.7M106.2 108.5h1.6M106.2 108.9h1.6M106.2 108.5v.4M106.3 108.4l-.1 .1M106.3 113.6h.5v2.1M106.4 109.1l.3 .1M106.4 108.9v.2M106.7 109.2h.9M107 109.1l.6 .1"/>
<path d="M107 109.1l-.3 .1M107 108.9v.2M107.6 109.2h.8M107.7 108.4l.1 .1M107.8 108.5v.4M108.1 109.1l.3 .1M108.1 108.4v.7M108.1 109.1l-.5 .1M108.7 109.1l-.3 .1M108.7 108.4v.7M122.7 108.3v.5l.3 .2h1.3M122.7 108.6h.2"/>
<path d="M122.8 108.6h6.2M122.8 108.5h.3M122.8 108.6h.1M122.9 108.6l.1 .2M123 108.8h1.3M123 108.6v.2M123.1 108.3h-.3v.3M123.1 108.3v.2M123.1 108.3h5.6M123.1 108.5h5.6M124.3 108.6v.5h3.3v-.5M127.6 108.8h1.2"/>
<path d="M128.7 108.5h.3M128.7 108.3h.3v.3M128.7 108.3v.2M128.8 108.6v.2M128.9 108.6l-.1 .2M128.9 108.6h.3M129 108.6h.1M129 108.3h21.8M129.2 108.3v.4l-.3 .3h-1.3M135.1 108.3v.5h10.4v-.5M150.8 107.5v.8M153.7 104.5a2.95 2.95 0 0 1-2.9 3"/>
<path d="M153.7 104.5h.9M154.6 104.5a3.9 3.9 0 0 1-3.8 3.8M154.9 103.5h.1M154.9 103.5v.5l-.3 .4M155 103.5l-.1 .5-.3 .5M155 100.5h5.3M155 100.6h5.3M155 102.1h5.3M160.3 101.5v.9M160.3 101.5h5.1M161.9 102.4a1.09 1.09 0 0 0 1.9 0M162.5 100.1l.3-.2 .5 .2v.5l-.5 .2-.3-.2z"/>
<path d="M165.4 101.5v.9h-10.4M174.4 104.9h7.6M177.8 118.9v.3h.8v-.3M204.2 100.2h25.8M230 100.5h.3M230.3 100.5h.4M230.7 100.5h.3M234.2 100.2l.2 .3M235.3 100v.1M235.3 100.4v.1M235.3 100.1v.3M235.3 100.1h.8"/>
<path d="M235.3 100.4h.8M236.1 100.4l.1 .1M236.1 100.1v.3M236.2 100l-.1 .1M58.4 133.2h-1v11.7h1M58.4 133.2h10.1M58.4 133.2v11.7M65.4 133.2v10.9M67.5 133.2v11.7M100.6 124.6v2h5.2v-2M58.4 144.9h6.2M63.1 146.9a.47 .47 0 0 1 .5-.4 .47 .47 0 0 1 .4 .5v.5a.46 .46 0 0 1-.4 .6 .46 .46 0 0 1-.5-.4"/>
<path d="M63.1 146.9h.1M63.2 147.5l.2 .2M63.2 147.1v.4M63.2 146.4l.2-.1a.91 .91 0 0 1 .8 1.3 .62 .62 0 0 1-.6 .7 .62 .62 0 0 1-.7-.7v-.5zM63.2 147.5h.4M63.2 147.1h.4M63.2 146.7a.31 .31 0 0 1 .5 .1 .7 .7 0 0 1 .2 .7 .7 .7 0 0 1-.6 .5l-.3-.8zM63.4 146.8l.3 .3M63.4 146.8l-.2 .3M63.5 146.5h.5M63.5 148.1h.5M63.5 145.8h5"/>
<path d="M63.6 145.8a1.67 1.67 0 0 0-.7 2.6l.4 .4a3.2 3.2 0 0 1 2.8 3l.1 .6M63.6 147.5h.1M63.6 147.1v.4M63.7 147.5l-.3 .2M63.7 147.1v.4M63.7 147l-.1 .1M63.7 148.1l.2 .1M63.9 144.9l.2 .1 .3 .4M63.9 146.4l-.2 .1M64.2 144.9l.3 .1 .1 .4M64.4 145.4h.2M64.4 145.4v.4"/>
<path d="M64.6 144.9h.3M64.6 144.9v-.8h2.8v.8M64.6 145.4v.4M64.6 145.4h1M64.9 144.9h.8M64.9 144.1v.8M65.2 144.9l.3 .2 .1 .3M65.6 145.4h1.4M65.6 145.4v.4M65.7 144.1v.8M65.7 144.9h1.3M66.2 152.4a1.13 1.13 0 0 0 1 1.3h1.3"/>
<path d="M66.2 152.4h1.1M66.7 144.1v.2h-1M67 144.9h.1M67 144.1v.8M67 145.4h1.2M67 145.4v.4M67.1 144.9h.3M67.1 144.1v.8M67.3 144.9l-.2 .2-.1 .3M67.3 152.4a1.25 1.25 0 0 0 1 1.3M67.3 145.8v6.6M67.4 144.9h1.1l-.3 .2v.3"/>
<path d="M68.2 145.4h.3M68.2 145.4v.4M68.5 153.7h.1M68.5 153.7h2.9M69.8 153.7l.3 .4 .8 .2M70.1 153.7a.79 .79 0 0 0 .8 .6 .79 .79 0 0 0 .7-.6M71.4 153.7h.4M71.8 153.7h2.2M73.8 153.7h.1M74 153.7h.1M74.1 153.7h1.1"/>
<circle cx="94.3" cy="68.9" r="1.12"/>
<circle cx="94.3" cy="68.9" r=".63"/>
<circle cx="94.3" cy="74.5" r=".52"/>
<circle cx="162.9" cy="68.9" r=".63"/>
<circle cx="162.9" cy="68.9" r="1.12"/>
<circle cx="162.9" cy="74.5" r=".52"/>
<circle cx="72.8" cy="84.5" r=".51"/>
<circle cx="94.3" cy="94.8" r=".51"/>
<circle cx="162.9" cy="94.8" r=".52"/>
<circle cx="94.3" cy="100.4" r="1.12"/>
<circle cx="94.3" cy="100.4" r=".63"/>
<circle cx="162.9" cy="100.4" r=".63"/>
<circle cx="162.9" cy="100.4" r="1.12"/>
</g>
<g font-size="7.1">
<text x="203" y="198.7">A</text>
<text x="263.2" y="198.9">F</text>
</g>
<text font-size="4.9" x="219.8" y="196.7">EML2322L-A-000</text>
<g font-size="4.2">
<text x="224.2" y="154.8">NOTES:</text>
<text x="224.2" y="158.9">1. DIMS IN INCHES</text>
<text x="224.2" y="163.1">2. QTY: 1</text>
<text x="205.6" y="175.1">FINAL TOTAL ASSEMBLY - RETRACT</text>
</g>
<g font-size="3.5">
<text x="201.2" y="170.7">TITLE:</text>
<text x="216" y="181.4">MARK YEN</text>
<text x="202" y="190.7">SIZE</text>
<text x="210.6" y="190.6">DWG. NO.</text>
<text x="216" y="186.2">MARK YEN</text>
<text x="262.4" y="190.9">REV</text>
<text x="202.9" y="204.6">SCALE: 1:5</text>
<text x="248.1" y="204.6">SHEET 8 OF 14</text>
</g>
<g font-size="3.2">
<text x="152.7" y="185.7">TOLERANCE UNLESS NOTED</text>
<text x="145.5" y="191.5">DIMENSION</text>
<text x="168.1" y="190.5">PLACES IN DIMENSION</text>
<text x="149.4" y="194.6">TYPE</text>
<text x="169.8" y="194.6">0.0</text>
<text x="179.8" y="194.6">0.00</text>
<text x="190.7" y="194.6">0.000</text>
<text x="144.7" y="199.6">LOCATIONAL</text>
<text x="168.7" y="199.4">0.050</text>
<text x="180.2" y="199.4">0.020</text>
<text x="191.3" y="199.5">0.005</text>
<text x="146.5" y="204.6">ANGULAR</text>
<text x="170.4" y="204.2">5</text>
<text x="181.5" y="204.6">2</text>
<text x="193.1" y="204.6">0.5</text>
<text x="44.2" y="210.4">5</text>
<text x="94.6" y="210.3">4</text>
<text x="143.1" y="210.4">3</text>
<text x="193.2" y="210.3">2</text>
<text x="245.4" y="210.6">1</text>
</g>
<text font-size="3" x="14" y="213.5">SOLIDWORKS Educational Product. For Instructional Use Only.</text>
<g font-size="2.3">
<text x="200.8" y="185.7">DESIGNED</text>
<text x="201" y="180.9">DRAWN</text>
</g>
</svg>
